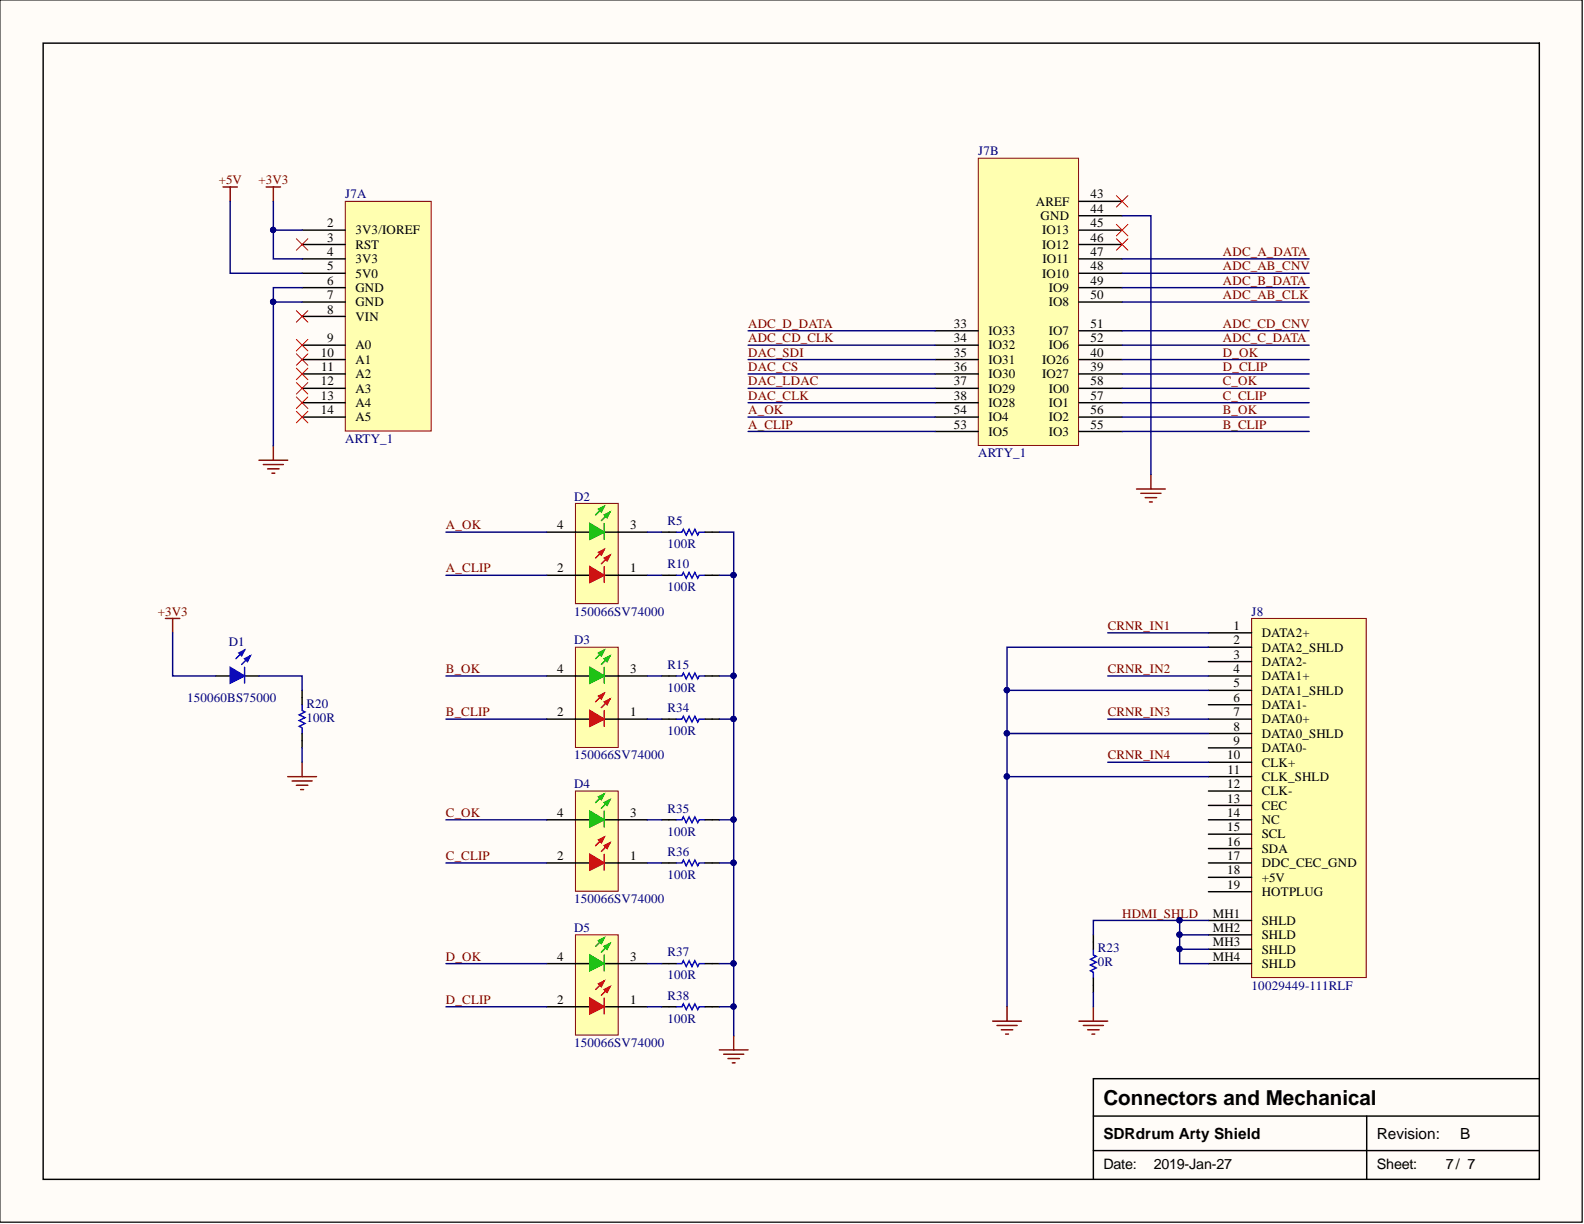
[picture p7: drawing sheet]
<svg xmlns="http://www.w3.org/2000/svg" width="279mm" height="216mm" viewBox="0 0 279 216" stroke-linecap="round" stroke-linejoin="round" font-family="sans-serif">
<path d="M0 0h279.1v215.6h-279.1z" fill="#fffcf8" stroke="#000" stroke-width=".18"/>
<path d="M7.6 7.6h263.9v200.4h-263.9zM192.9 196.9h78.6M241.1 196.9v11.1M271.5 190.3h-78.6v17.7M192.9 203h78.6" fill="none" stroke="#000" stroke-width=".25"/>
<g fill="none" stroke="#800000" stroke-width=".25">
<path d="M39.3 33h2.6M40.6 33v2.5M46.9 33h2.6M48.2 33v2.5M48.2 78.6v2.6M45.7 81.2h5.1M46.4 81.9h3.6M47.2 82.7h2M48 83.5h.5M200.5 86.3h5M201.2 87h3.6M202 87.8h2"/>
<path d="M202.8 88.5h.5M203 83.7v2.6"/>
</g>
<path d="M60.9 35.5h15.2v40.5h-15.2z" fill="#ffffb0" stroke="#800000" stroke-width=".18"/>
<g fill="none" stroke="#000" stroke-width=".25">
<path d="M53.3 40.6h7.6M53.3 43.1h7.6M53.3 45.7h7.6M53.3 48.2h7.6M53.3 50.7h7.6M53.3 53.3h7.6M53.3 55.8h7.6M53.3 60.9h7.6M53.3 63.4h7.6M53.3 66h7.6M53.3 68.5h7.6M53.3 71h7.6"/>
<path d="M53.3 73.6h7.6"/>
</g>
<path d="M172.6 27.9h17.6v50.7h-17.6z" fill="#ffffb0" stroke="#800000" stroke-width=".18"/>
<g fill="none" stroke="#000" stroke-width=".25">
<path d="M190.3 35.5h7.6M190.3 38.1h7.6M164.9 58.3h7.7M190.3 40.6h7.6M190.3 43.1h7.6M190.3 45.7h7.6M190.3 48.2h7.6M190.3 50.7h7.6M190.3 53.3h7.6M190.3 58.3h7.6M164.9 60.9h7.7M164.9 63.4h7.7"/>
<path d="M164.9 66h7.7M164.9 68.5h7.7M164.9 71h7.7M164.9 73.6h7.7M164.9 76.1h7.7M190.3 60.9h7.6M190.3 63.4h7.6M190.3 66h7.6M190.3 68.5h7.6M190.3 71h7.6M190.3 73.6h7.6M190.3 76.1h7.6"/>
</g>
<g fill="none" stroke="#f00" stroke-width=".18">
<path d="M196.9 34.5l2 2M198.9 34.5l-2 2M52.3 42.1l2 2M52.3 54.8l2 2M52.3 59.9l2 2M54.3 42.1l-2 2M54.3 54.8l-2 2M54.3 59.9l-2 2M52.3 62.4l2 2M52.3 64.9l2 2.1M52.3 67.5l2 2M52.3 70l2 2"/>
<path d="M52.3 72.6l2 2M54.3 62.4l-2 2M54.3 64.9l-2 2.1M54.3 67.5l-2 2M54.3 70l-2 2M54.3 72.6l-2 2"/>
</g>
<path d="M220.8 109.1h20.2v63.3h-20.2z" fill="#ffffb0" stroke="#800000" stroke-width=".18"/>
<g fill="none" stroke="#000" stroke-width=".25">
<path d="M213.2 111.6h7.6M213.2 114.2h7.6M213.2 116.7h7.6M213.2 119.2h7.6M213.2 121.8h7.6M213.2 124.3h7.6M213.2 126.8h7.6M213.2 129.4h7.6M213.2 131.9h7.6M213.2 134.5h7.6M213.2 137h7.6M213.2 139.5h7.6"/>
<path d="M213.2 142.1h7.6M213.2 144.6h7.6M213.2 147.1h7.6M213.2 149.7h7.6M213.2 152.2h7.6M213.2 154.8h7.6M213.2 157.3h7.6M213.2 162.4h7.6M213.2 164.9h7.6M213.2 167.4h7.6M213.2 170h7.6"/>
</g>
<path d="M101.5 88.8h7.5v17.7h-7.5z" fill="#ffffb0" stroke="#800000" stroke-width=".18"/>
<path d="M96.4 101.5h5.1M109.1 101.5h5.1" fill="none" stroke="#000" stroke-width=".25"/>
<path d="M106.6 96.9l-1.5 1.5M107.6 97.9l-1.5 1.5" fill="none" stroke="#f00" stroke-width=".25"/>
<path d="M106.6 98.4l1-.5-.5 1z" fill="#f00"/>
<path d="M106.6 98.4l1-.5-.5 1z" fill="none" stroke="#f00" stroke-width=".25"/>
<path d="M105.6 97.4l1-.5-.5 1z" fill="#f00"/>
<path d="M105.6 97.4l1-.5-.5 1zM106.6 100v2.7" fill="none" stroke="#f00" stroke-width=".25"/>
<path d="M96.4 93.9h5.1M109.1 93.9h5.1" fill="none" stroke="#000" stroke-width=".25"/>
<path d="M106.6 89.3l-1.5 1.5M107.6 90.3l-1.5 1.5" fill="none" stroke="#00bf00" stroke-width=".25"/>
<path d="M106.6 90.8l1-.5-.5 1z" fill="#00bf00"/>
<path d="M106.6 90.8l1-.5-.5 1z" fill="none" stroke="#00bf00" stroke-width=".25"/>
<path d="M105.6 89.8l1-.5-.5 1z" fill="#00bf00"/>
<path d="M105.6 89.8l1-.5-.5 1zM106.6 92.3v2.8" fill="none" stroke="#00bf00" stroke-width=".25"/>
<path d="M101.5 93.9h2.5M106.6 93.9h2.5M101.5 101.5h2.5M106.6 101.5h2.5" fill="none" stroke="#000" stroke-width=".25"/>
<path d="M104 100l2.6 1.5-2.6 1.2z" fill="#f00"/>
<path d="M104 100l2.6 1.5-2.6 1.2z" fill="none" stroke="#f00" stroke-width=".25"/>
<path d="M104 92.3l2.6 1.6-2.6 1.2z" fill="#00bf00"/>
<path d="M104 92.3l2.6 1.6-2.6 1.2z" fill="none" stroke="#00bf00" stroke-width=".25"/>
<path d="M38.1 119.2h2.5M43.1 119.2h2.6" fill="none" stroke="#000" stroke-width=".25"/>
<path d="M43.1 114.7l-1.5 1.5M44.2 115.7l-1.6 1.5" fill="none" stroke="#00f" stroke-width=".25"/>
<path d="M43.1 116.2l1.1-.5-.6 1z" fill="#00f"/>
<path d="M43.1 116.2l1.1-.5-.6 1z" fill="none" stroke="#00f" stroke-width=".25"/>
<path d="M42.1 115.2l1-.5-.5 1z" fill="#00f"/>
<path d="M42.1 115.2l1-.5-.5 1z" fill="none" stroke="#00f" stroke-width=".25"/>
<path d="M40.6 117.7l2.5 1.5-2.5 1.3z" fill="#00f"/>
<path d="M40.6 117.7l2.5 1.5-2.5 1.3zM43.1 117.7v2.8" fill="none" stroke="#00f" stroke-width=".25"/>
<path d="M101.5 114.2h7.5v17.6h-7.5z" fill="#ffffb0" stroke="#800000" stroke-width=".18"/>
<path d="M96.4 126.8h5.1M109.1 126.8h5.1" fill="none" stroke="#000" stroke-width=".25"/>
<path d="M106.6 122.3l-1.5 1.5M107.6 123.3l-1.5 1.5" fill="none" stroke="#f00" stroke-width=".25"/>
<path d="M106.6 123.8l1-.5-.5 1z" fill="#f00"/>
<path d="M106.6 123.8l1-.5-.5 1z" fill="none" stroke="#f00" stroke-width=".25"/>
<path d="M105.6 122.8l1-.5-.5 1z" fill="#f00"/>
<path d="M105.6 122.8l1-.5-.5 1zM106.6 125.3v2.8" fill="none" stroke="#f00" stroke-width=".25"/>
<path d="M96.4 119.2h5.1M109.1 119.2h5.1" fill="none" stroke="#000" stroke-width=".25"/>
<path d="M106.6 114.7l-1.5 1.5M107.6 115.7l-1.5 1.5" fill="none" stroke="#00bf00" stroke-width=".25"/>
<path d="M106.6 116.2l1-.5-.5 1z" fill="#00bf00"/>
<path d="M106.6 116.2l1-.5-.5 1z" fill="none" stroke="#00bf00" stroke-width=".25"/>
<path d="M105.6 115.2l1-.5-.5 1z" fill="#00bf00"/>
<path d="M105.6 115.2l1-.5-.5 1zM106.6 117.7v2.8" fill="none" stroke="#00bf00" stroke-width=".25"/>
<path d="M101.5 119.2h2.5M106.6 119.2h2.5M101.5 126.8h2.5M106.6 126.8h2.5" fill="none" stroke="#000" stroke-width=".25"/>
<path d="M104 125.3l2.6 1.5-2.6 1.3z" fill="#f00"/>
<path d="M104 125.3l2.6 1.5-2.6 1.3z" fill="none" stroke="#f00" stroke-width=".25"/>
<path d="M104 117.7l2.6 1.5-2.6 1.3z" fill="#00bf00"/>
<path d="M104 117.7l2.6 1.5-2.6 1.3z" fill="none" stroke="#00bf00" stroke-width=".25"/>
<path d="M101.5 139.5h7.5v17.7h-7.5z" fill="#ffffb0" stroke="#800000" stroke-width=".18"/>
<path d="M96.4 152.2h5.1M109.1 152.2h5.1" fill="none" stroke="#000" stroke-width=".25"/>
<path d="M106.6 147.6l-1.5 1.6M107.6 148.7l-1.5 1.5" fill="none" stroke="#f00" stroke-width=".25"/>
<path d="M106.6 149.2l1-.5-.5 1z" fill="#f00"/>
<path d="M106.6 149.2l1-.5-.5 1z" fill="none" stroke="#f00" stroke-width=".25"/>
<path d="M105.6 148.2l1-.6-.5 1.1z" fill="#f00"/>
<path d="M105.6 148.2l1-.6-.5 1.1zM106.6 150.7v2.8" fill="none" stroke="#f00" stroke-width=".25"/>
<path d="M96.4 144.6h5.1M109.1 144.6h5.1" fill="none" stroke="#000" stroke-width=".25"/>
<path d="M106.6 140l-1.5 1.6M107.6 141.1l-1.5 1.5" fill="none" stroke="#00bf00" stroke-width=".25"/>
<path d="M106.6 141.6l1-.5-.5 1z" fill="#00bf00"/>
<path d="M106.6 141.6l1-.5-.5 1z" fill="none" stroke="#00bf00" stroke-width=".25"/>
<path d="M105.6 140.5l1-.5-.5 1.1z" fill="#00bf00"/>
<path d="M105.6 140.5l1-.5-.5 1.1zM106.6 143.1v2.8" fill="none" stroke="#00bf00" stroke-width=".25"/>
<path d="M101.5 144.6h2.5M101.5 152.2h2.5M106.6 144.6h2.5M106.6 152.2h2.5" fill="none" stroke="#000" stroke-width=".25"/>
<path d="M104 150.7l2.6 1.5-2.6 1.3z" fill="#f00"/>
<path d="M104 150.7l2.6 1.5-2.6 1.3z" fill="none" stroke="#f00" stroke-width=".25"/>
<path d="M104 143.1l2.6 1.5-2.6 1.3z" fill="#00bf00"/>
<path d="M104 143.1l2.6 1.5-2.6 1.3z" fill="none" stroke="#00bf00" stroke-width=".25"/>
<path d="M101.5 164.9h7.5v17.7h-7.5z" fill="#ffffb0" stroke="#800000" stroke-width=".18"/>
<path d="M96.4 177.6h5.1M109.1 177.6h5.1" fill="none" stroke="#000" stroke-width=".25"/>
<path d="M106.6 173l-1.5 1.5M107.6 174l-1.5 1.6" fill="none" stroke="#f00" stroke-width=".25"/>
<path d="M106.6 174.5l1-.5-.5 1z" fill="#f00"/>
<path d="M106.6 174.5l1-.5-.5 1z" fill="none" stroke="#f00" stroke-width=".25"/>
<path d="M105.6 173.5l1-.5-.5 1z" fill="#f00"/>
<path d="M105.6 173.5l1-.5-.5 1zM106.6 176.1v2.8" fill="none" stroke="#f00" stroke-width=".25"/>
<path d="M96.4 170h5.1M109.1 170h5.1" fill="none" stroke="#000" stroke-width=".25"/>
<path d="M106.6 165.4l-1.5 1.5M107.6 166.4l-1.5 1.5" fill="none" stroke="#00bf00" stroke-width=".25"/>
<path d="M106.6 166.9l1-.5-.5 1z" fill="#00bf00"/>
<path d="M106.6 166.9l1-.5-.5 1z" fill="none" stroke="#00bf00" stroke-width=".25"/>
<path d="M105.6 165.9l1-.5-.5 1z" fill="#00bf00"/>
<path d="M105.6 165.9l1-.5-.5 1zM106.6 168.5v2.7" fill="none" stroke="#00bf00" stroke-width=".25"/>
<path d="M101.5 170h2.5M101.5 177.6h2.5M106.6 170h2.5M106.6 177.6h2.5" fill="none" stroke="#000" stroke-width=".25"/>
<path d="M104 176.1l2.6 1.5-2.6 1.3z" fill="#f00"/>
<path d="M104 176.1l2.6 1.5-2.6 1.3z" fill="none" stroke="#f00" stroke-width=".25"/>
<path d="M104 168.5l2.6 1.5-2.6 1.2z" fill="#00bf00"/>
<path d="M104 168.5l2.6 1.5-2.6 1.2z" fill="none" stroke="#00bf00" stroke-width=".25"/>
<path d="M196.9 39.6l2 2M198.9 39.6l-2 2M196.9 42.1l2 2M198.9 42.1l-2 2" fill="none" stroke="#f00" stroke-width=".18"/>
<g fill="none" stroke="#800000" stroke-width=".25">
<path d="M29.2 109.1h2.5M30.5 109.1v2.5M50.8 137h5M51.5 137.8h3.6M52.3 138.5h2M53 139.3h.5M53.3 134.5v2.5M177.6 177.6v2.5M192.9 177.6v2.5M126.9 185.2h5.1M127.6 186h3.6M128.4 186.7h2"/>
<path d="M129.2 187.5h.5M129.4 182.7v2.5M175.1 180.1h5.1M175.9 180.9h3.5M176.6 181.6h2M177.4 182.4h.5M190.3 180.1h5.1M191.1 180.9h3.5M191.8 181.6h2.1M192.6 182.4h.5"/>
</g>
<g fill="none" stroke="#000" stroke-width=".25">
<path d="M116.7 93.9h2.6M124.3 93.9h2.6M116.7 119.2h2.6M116.7 101.5h2.6M124.3 119.2h2.6M124.3 101.5h2.6M53.3 121.8v2.5M53.3 129.4v2.5M116.7 126.8h2.6M124.3 126.8h2.6M116.7 152.2h2.6M116.7 144.6h2.6"/>
<path d="M124.3 152.2h2.6M124.3 144.6h2.6M116.7 177.6h2.6M116.7 170h2.6M124.3 177.6h2.6M124.3 170h2.6M192.9 164.9v2.5M192.9 172.5v2.5"/>
</g>
<path d="M119.3 93.9h1l.2-.5 .5 1 .6-1 .5 1 .5-1 .5 1 .2-.5h1M119.3 119.2h1l.2-.5 .5 1 .6-1 .5 1 .5-1 .5 1 .2-.5h1M119.3 101.5h1l.2-.5 .5 1 .6-1 .5 1 .5-1 .5 1 .2-.5h1M53.3 124.3v1l.5 .3-1 .5 1 .5-1 .5 1 .5-1 .5 .5 .3v1M119.3 126.8h1l.2-.5 .5 1.1 .6-1.1 .5 1.1 .5-1.1 .5 1.1 .2-.6h1M119.3 152.2h1l.2-.5 .5 1 .6-1 .5 1 .5-1 .5 1 .2-.5h1M119.3 144.6h1l.2-.5 .5 1 .6-1 .5 1 .5-1 .5 1 .2-.5h1M119.3 177.6h1l.2-.5 .5 1 .6-1 .5 1 .5-1 .5 1 .2-.5h1M119.3 170h1l.2-.5 .5 1 .6-1 .5 1 .5-1 .5 1 .2-.5h1M192.9 167.4v1.1l.5 .2-1.1 .5 1.1 .5-1.1 .5 1.1 .5-1.1 .5 .6 .3v1" fill="none" stroke="#00f" stroke-width=".25"/>
<g fill="none" stroke="#000080" stroke-width=".25">
<path d="M40.6 35.5v12.7h12.7M48.2 35.5v5.1M197.9 38.1h5.1v45.6M53.3 53.3h-5.1v25.3M53.3 50.7h-5.1v2.6M53.3 40.6h-5.1v5.1h5.1M132 58.3h32.9M197.9 50.7h33M197.9 53.3h33M197.9 48.2h33M197.9 45.7h33M197.9 58.3h33"/>
<path d="M132 60.9h32.9M132 66h32.9M132 63.4h32.9M132 71h32.9M132 68.5h32.9M132 73.6h32.9M132 76.1h32.9M197.9 60.9h33M197.9 66h33M197.9 63.4h33M197.9 71h33M197.9 68.5h33"/>
<path d="M197.9 73.6h33M197.9 76.1h33M78.7 93.9h17.7M114.2 93.9h2.5M126.9 93.9h2.5v7.6M30.5 111.6v7.6h7.6M45.7 119.2h7.6v2.6M78.7 119.2h17.7M78.7 101.5h17.7M114.2 119.2h2.5M114.2 101.5h2.5M126.9 119.2h2.5v7.6"/>
<path d="M126.9 101.5h2.5v17.7M195.4 111.6h17.8M195.4 119.2h17.8M213.2 114.2h-35.6v63.4M53.3 131.9v2.6M78.7 126.8h17.7M114.2 126.8h2.5M126.9 126.8h2.5v17.8M177.6 121.8h35.6M177.6 129.4h35.6M177.6 137h35.6M195.4 126.8h17.8"/>
<path d="M195.4 134.5h17.8M78.7 144.6h17.7M78.7 152.2h17.7M114.2 144.6h2.5M114.2 152.2h2.5M126.9 152.2h2.5v17.8M126.9 144.6h2.5v7.6M78.7 170h17.7M78.7 177.6h17.7M114.2 170h2.5M114.2 177.6h2.5M126.9 177.6h2.5v5.1"/>
<path d="M126.9 170h2.5v7.6M192.9 175v2.6M208.1 162.4h-15.2v2.5M208.1 164.9h5.1M213.2 162.4h-5.1v5M213.2 167.4h-5.1v2.6h5.1"/>
</g>
<g fill="#000080" stroke="#000080" stroke-width=".18">
<circle cx="48.2" cy="53.2" r=".47"/>
<circle cx="48.2" cy="40.6" r=".47"/>
<circle cx="129.4" cy="177.5" r=".47"/>
<circle cx="129.4" cy="169.9" r=".47"/>
<circle cx="129.4" cy="152.2" r=".47"/>
<circle cx="129.4" cy="144.6" r=".47"/>
<circle cx="129.4" cy="126.8" r=".47"/>
<circle cx="129.4" cy="119.2" r=".47"/>
<circle cx="129.4" cy="101.4" r=".47"/>
<circle cx="208" cy="162.3" r=".47"/>
<circle cx="208" cy="164.9" r=".47"/>
<circle cx="208" cy="167.4" r=".47"/>
<circle cx="177.6" cy="121.7" r=".47"/>
<circle cx="177.6" cy="129.3" r=".47"/>
<circle cx="177.6" cy="137" r=".47"/>
</g>
<text font-size="3.6" x="194.6" y="194.8">Connectors and Mechanical</text>
<g font-size="2.7">
<text x="194.6" y="200.8">SDRdrum Arty Shield</text>
<text x="242.8" y="200.8">Revision:</text>
<text x="257.6" y="200.8">B</text>
</g>
<g font-size="2.5">
<text x="194.6" y="206.2">Date:</text>
<text x="203.5" y="206.2">2019-Jan-27</text>
<text x="242.8" y="206.2">Sheet:</text>
<text x="255" y="206.2">7/ 7</text>
</g>
<g font-size="2.3" fill="#000080">
<text x="172.6" y="27.4">J7B</text>
<text x="60.9" y="35">J7A</text>
<text x="60.9" y="78.1">ARTY_1</text>
<text x="172.6" y="80.7">ARTY_1</text>
<text x="101.2" y="88.3">D2</text>
<text x="117.7" y="92.6">R5</text>
<text x="117.7" y="100.2">R10</text>
<text x="117.7" y="96.7">100R</text>
<text x="117.7" y="104.3">100R</text>
<text x="40.3" y="113.9">D1</text>
<text x="101.2" y="108.6">150066SV74000</text>
<text x="101.2" y="113.7">D3</text>
<text x="220.8" y="108.6">J8</text>
<text x="117.7" y="118">R15</text>
<text x="33" y="123.8">150060BS75000</text>
<text x="54.1" y="124.8">R20</text>
<text x="117.7" y="125.6">R34</text>
<text x="117.7" y="122">100R</text>
<text x="54.1" y="127.4">100R</text>
<text x="117.7" y="129.6">100R</text>
<text x="101.2" y="133.9">150066SV74000</text>
<text x="101.2" y="139">D4</text>
<text x="117.7" y="143.3">R35</text>
<text x="117.7" y="147.4">100R</text>
<text x="117.7" y="155">100R</text>
<text x="117.7" y="150.9">R36</text>
<text x="101.2" y="159.3">150066SV74000</text>
<text x="101.2" y="164.4">D5</text>
<text x="193.6" y="167.9">R23</text>
<text x="117.7" y="172.8">100R</text>
<text x="117.7" y="168.7">R37</text>
<text x="193.6" y="170.5">0R</text>
<text x="117.7" y="176.3">R38</text>
<text x="220.8" y="174.5">10029449-111RLF</text>
<text x="101.2" y="184.7">150066SV74000</text>
<text x="117.7" y="180.4">100R</text>
</g>
<g font-size="2.3" fill="#800000">
<text x="38.6" y="32.5">+5V</text>
<text x="45.6" y="32.5">+3V3</text>
<text x="215.7" y="47.7">ADC_AB_CNV</text>
<text x="215.7" y="45.2">ADC_A_DATA</text>
<text x="215.7" y="52.8">ADC_AB_CLK</text>
<text x="215.7" y="50.2">ADC_B_DATA</text>
<text x="132" y="57.8">ADC_D_DATA</text>
<text x="215.7" y="57.8">ADC_CD_CNV</text>
<text x="132" y="62.9">DAC_SDI</text>
<text x="132" y="65.5">DAC_CS</text>
<text x="132" y="60.4">ADC_CD_CLK</text>
<text x="215.7" y="60.4">ADC_C_DATA</text>
<text x="215.7" y="62.9">D_OK</text>
<text x="215.7" y="65.5">D_CLIP</text>
<text x="132" y="68">DAC_LDAC</text>
<text x="132" y="70.5">DAC_CLK</text>
<text x="215.7" y="68">C_OK</text>
<text x="215.7" y="70.5">C_CLIP</text>
<text x="132" y="73.1">A_OK</text>
<text x="132" y="75.6">A_CLIP</text>
<text x="215.7" y="73.1">B_OK</text>
<text x="215.7" y="75.6">B_CLIP</text>
<text x="78.7" y="93.4">A_OK</text>
<text x="78.7" y="101">A_CLIP</text>
<text x="27.8" y="108.6">+3V3</text>
<text x="195.4" y="111.1">CRNR_IN1</text>
<text x="78.7" y="118.7">B_OK</text>
<text x="195.4" y="118.7">CRNR_IN2</text>
<text x="78.7" y="126.3">B_CLIP</text>
<text x="195.4" y="126.3">CRNR_IN3</text>
<text x="195.4" y="133.9">CRNR_IN4</text>
<text x="78.7" y="144.1">C_OK</text>
<text x="78.7" y="151.7">C_CLIP</text>
<text x="197.9" y="161.9">HDMI_SHLD</text>
<text x="78.7" y="169.5">D_OK</text>
<text x="78.7" y="177.1">D_CLIP</text>
</g>
<g font-size="2.3">
<text x="192.3" y="35">43</text>
<text x="57.7" y="40.1">2</text>
<text x="62.7" y="41.4">3V3/IOREF</text>
<text x="182.7" y="36.3">AREF</text>
<text x="183.6" y="38.8">GND</text>
<text x="183.8" y="41.4">IO13</text>
<text x="192.3" y="37.5">44</text>
<text x="192.3" y="40.1">45</text>
<text x="57.7" y="42.6">3</text>
<text x="57.7" y="45.2">4</text>
<text x="57.7" y="47.7">5</text>
<text x="62.7" y="43.9">RST</text>
<text x="62.7" y="46.4">3V3</text>
<text x="183.8" y="43.9">IO12</text>
<text x="183.9" y="46.4">IO11</text>
<text x="192.3" y="42.6">46</text>
<text x="192.3" y="45.2">47</text>
<text x="192.3" y="47.7">48</text>
<text x="57.7" y="50.2">6</text>
<text x="57.7" y="52.8">7</text>
<text x="62.7" y="49">5V0</text>
<text x="62.7" y="51.5">GND</text>
<text x="183.8" y="49">IO10</text>
<text x="185" y="51.5">IO9</text>
<text x="192.3" y="50.2">49</text>
<text x="192.3" y="52.8">50</text>
<text x="57.7" y="55.3">8</text>
<text x="62.7" y="54">GND</text>
<text x="62.7" y="56.6">VIN</text>
<text x="168.2" y="57.8">33</text>
<text x="174.3" y="59.1">IO33</text>
<text x="185" y="54">IO8</text>
<text x="185" y="59.1">IO7</text>
<text x="192.3" y="57.8">51</text>
<text x="56.6" y="62.9">10</text>
<text x="56.7" y="65.5">11</text>
<text x="57.7" y="60.4">9</text>
<text x="62.7" y="61.6">A0</text>
<text x="62.7" y="64.2">A1</text>
<text x="168.2" y="60.4">34</text>
<text x="168.2" y="62.9">35</text>
<text x="168.2" y="65.5">36</text>
<text x="174.3" y="61.6">IO32</text>
<text x="174.3" y="64.2">IO31</text>
<text x="183.8" y="64.2">IO26</text>
<text x="185" y="61.6">IO6</text>
<text x="192.3" y="60.4">52</text>
<text x="192.3" y="62.9">40</text>
<text x="192.3" y="65.5">39</text>
<text x="56.6" y="68">12</text>
<text x="56.6" y="70.5">13</text>
<text x="62.7" y="66.7">A2</text>
<text x="62.7" y="69.3">A3</text>
<text x="62.7" y="71.8">A4</text>
<text x="168.2" y="68">37</text>
<text x="168.2" y="70.5">38</text>
<text x="174.3" y="66.7">IO30</text>
<text x="174.3" y="69.3">IO29</text>
<text x="174.3" y="71.8">IO28</text>
<text x="183.8" y="66.7">IO27</text>
<text x="185" y="69.3">IO0</text>
<text x="185" y="71.8">IO1</text>
<text x="192.3" y="68">58</text>
<text x="192.3" y="70.5">57</text>
<text x="56.6" y="73.1">14</text>
<text x="62.7" y="74.3">A5</text>
<text x="168.2" y="73.1">54</text>
<text x="168.2" y="75.6">53</text>
<text x="174.3" y="74.3">IO4</text>
<text x="174.3" y="76.9">IO5</text>
<text x="185" y="74.3">IO2</text>
<text x="185" y="76.9">IO3</text>
<text x="192.3" y="73.1">56</text>
<text x="192.3" y="75.6">55</text>
<text x="98.3" y="93.4">4</text>
<text x="111.1" y="93.4">3</text>
<text x="98.3" y="101">2</text>
<text x="111.1" y="101">1</text>
<text x="217.6" y="111.1">1</text>
<text x="217.6" y="113.7">2</text>
<text x="222.5" y="112.4">DATA2+</text>
<text x="98.3" y="118.7">4</text>
<text x="111.1" y="118.7">3</text>
<text x="217.6" y="116.2">3</text>
<text x="217.6" y="118.7">4</text>
<text x="222.5" y="114.9">DATA2_SHLD</text>
<text x="222.5" y="117.5">DATA2-</text>
<text x="222.5" y="120">DATA1+</text>
<text x="217.6" y="121.3">5</text>
<text x="217.6" y="123.8">6</text>
<text x="222.5" y="122.5">DATA1_SHLD</text>
<text x="222.5" y="125.1">DATA1-</text>
<text x="98.3" y="126.3">2</text>
<text x="111.1" y="126.3">1</text>
<text x="217.6" y="126.3">7</text>
<text x="217.6" y="128.9">8</text>
<text x="217.6" y="131.4">9</text>
<text x="222.5" y="127.6">DATA0+</text>
<text x="222.5" y="130.1">DATA0_SHLD</text>
<text x="216.5" y="133.9">10</text>
<text x="216.5" y="136.5">11</text>
<text x="222.5" y="132.7">DATA0-</text>
<text x="222.5" y="135.2">CLK+</text>
<text x="222.5" y="137.8">CLK_SHLD</text>
<text x="216.5" y="139">12</text>
<text x="216.5" y="141.6">13</text>
<text x="222.5" y="140.3">CLK-</text>
<text x="222.5" y="142.8">CEC</text>
<text x="98.3" y="144.1">4</text>
<text x="111.1" y="144.1">3</text>
<text x="216.5" y="144.1">14</text>
<text x="216.5" y="146.6">15</text>
<text x="216.5" y="149.2">16</text>
<text x="222.5" y="145.4">NC</text>
<text x="222.5" y="147.9">SCL</text>
<text x="98.3" y="151.7">2</text>
<text x="111.1" y="151.7">1</text>
<text x="216.5" y="151.7">17</text>
<text x="216.5" y="154.2">18</text>
<text x="222.5" y="150.4">SDA</text>
<text x="222.5" y="153">DDC_CEC_GND</text>
<text x="222.5" y="155.5">+5V</text>
<text x="213.9" y="161.9">MH1</text>
<text x="216.5" y="156.8">19</text>
<text x="222.5" y="158">HOTPLUG</text>
<text x="213.9" y="164.4">MH2</text>
<text x="213.9" y="166.9">MH3</text>
<text x="222.5" y="163.1">SHLD</text>
<text x="222.5" y="165.7">SHLD</text>
<text x="98.3" y="169.5">4</text>
<text x="111.1" y="169.5">3</text>
<text x="213.9" y="169.5">MH4</text>
<text x="222.5" y="168.2">SHLD</text>
<text x="222.5" y="170.7">SHLD</text>
<text x="98.3" y="177.1">2</text>
<text x="111.1" y="177.1">1</text>
</g>
</svg>
